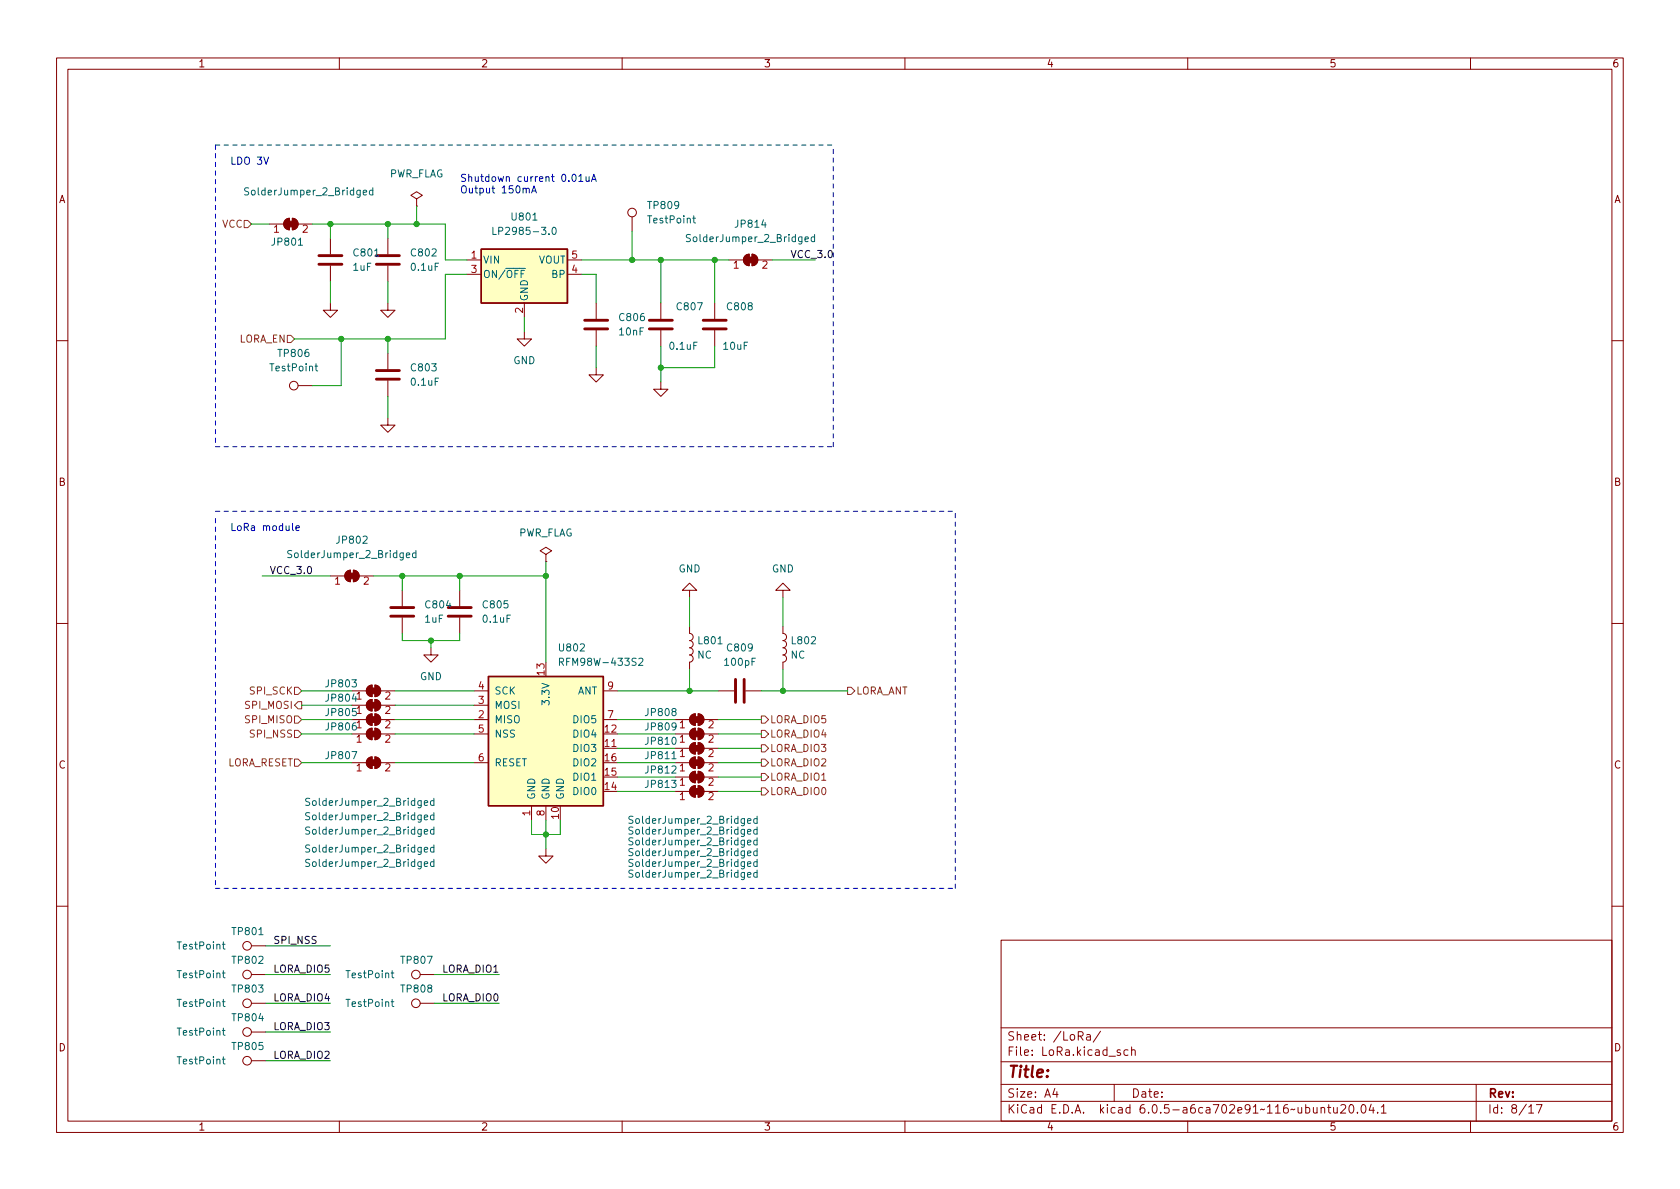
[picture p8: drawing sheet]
<svg xmlns="http://www.w3.org/2000/svg" width="297mm" height="210mm" viewBox="0 0 297 210" stroke-linecap="round" stroke-linejoin="round" font-family="sans-serif">
<g fill="none" stroke="#840000" stroke-width=".18">
<path d="M10 10.2h277v190.1h-277zM12 12.2h273v186.1h-273zM60 10.2v2M110 10.2v2M160 10.2v2M210 10.2v2M260 10.2v2M47.6 39.6h2.6M50.5 38.9l.7-.3v2a1.02 1.02 0 0 1-1-.6 1.02 1.02 0 0 1 .3-1.1zM51.7 38.6a1.02 1.02 0 0 1 1 1 1.02 1.02 0 0 1-1 1zM52.7 39.6h2.5M73.7 35.2l1-.7-1-.6-1.1 .6 1.1 .7v1.2"/>
<path d="M73.7 36.4h.1M111.8 38.3v2.6M58.4 53.6v1.3h1.3l-1.3 1.2-1.3-1.2h1.3M58.4 42.2v2.8M58.4 47v2.8M68.6 53.6v1.3h1.2l-1.2 1.2-1.3-1.2h1.3M68.6 42.2v2.8M68.6 47v2.8M82.5 46h2.6M82.5 48.5h2.6M92.7 58.7v1.2h1.3l-1.3 1.3-1.3-1.3h1.3M92.7 53.6v2.5"/>
<path d="M100.3 46h2.6M100.3 48.5h2.6M105.4 53.6v2.8M105.4 58.4v2.8M116.8 53.6v2.8M116.8 58.4v2.8M126.4 53.6v2.8M126.4 58.4v2.8M128.9 46h2.5M131.7 45.3l.8-.3v2a1.02 1.02 0 0 1-1-.6 1.02 1.02 0 0 1 .2-1.1zM133 45a1.02 1.02 0 0 1 1 1 1.02 1.02 0 0 1-1 1zM134 46h2.5"/>
<path d="M10 60.2h2M52.7 68.2h2.5M68.6 73.9v1.3h1.2l-1.2 1.2-1.3-1.2h1.3M68.6 62.5v2.8M68.6 67.3v2.8M105.4 65v1.3h1.3l-1.3 1.3-1.3-1.3h1.3M116.8 67.6v1.2h1.3l-1.3 1.3-1.2-1.3h1.2M285 60.2h2M96.5 98l1-.6-1-.6-1 .6 1 .6v1.3M96.5 99.3h.1M10 110.2h2M58.4 101.8h2.6"/>
<path d="M61.3 101.1l.7-.3v2.1a1.02 1.02 0 0 1-1-.7 1.02 1.02 0 0 1 .3-1.1zM62.5 100.8a1.02 1.02 0 0 1 1 1 1.02 1.02 0 0 1-1 1.1zM63.5 101.8h2.5M71.1 104.4v2.8M71.1 109.2v2.8M76.2 114.5v1.3h1.3l-1.3 1.3-1.3-1.3h1.3M81.3 104.4v2.8M81.3 109.2v2.8M121.9 110.7v1.3a.64 .64 0 0 1 .7 .6 .64 .64 0 0 1-.7 .7 .64 .64 0 0 1 .7 .6 .64 .64 0 0 1-.7 .6 .64 .64 0 0 1 .7 .7 .64 .64 0 0 1-.7 .6 .64 .64 0 0 1 .7 .7 .64 .64 0 0 1-.7 .6v1.3M121.9 104.4h1.3l-1.3-1.3-1.3 1.3h1.3v1.3M138.4 110.7v1.3a.64 .64 0 0 1 .7 .6 .64 .64 0 0 1-.7 .7 .64 .64 0 0 1 .7 .6 .64 .64 0 0 1-.7 .6 .64 .64 0 0 1 .7 .7 .64 .64 0 0 1-.7 .6 .64 .64 0 0 1 .7 .7 .64 .64 0 0 1-.7 .6v1.3M138.4 104.4h1.3l-1.3-1.3-1.2 1.3h1.2v1.3"/>
<path d="M285 110.2h2M62.2 127.2h2.6M62.2 122.2h2.6M62.2 129.8h2.6M62.2 134.9h2.6M62.2 124.7h2.6M65.1 126.5l.7-.3v2.1a1.02 1.02 0 0 1-1-.7 1.02 1.02 0 0 1 .3-1.1zM65.1 121.5l.7-.3v2a1.02 1.02 0 0 1-1-.6 1.02 1.02 0 0 1 .3-1.1zM65.1 134.2l.7-.3v2a1.02 1.02 0 0 1-1-.6 1.02 1.02 0 0 1 .3-1.1zM65.1 129.1l.7-.3v2a1.02 1.02 0 0 1-1-.6 1.02 1.02 0 0 1 .3-1.1zM65.1 124l.7-.3v2a1.02 1.02 0 0 1-1-.6 1.02 1.02 0 0 1 .3-1.1zM66.3 126.2a1.02 1.02 0 0 1 1 1 1.02 1.02 0 0 1-1 1.1z"/>
<path d="M66.3 121.2a1.02 1.02 0 0 1 1 1 1.02 1.02 0 0 1-1 1zM66.3 133.9a1.02 1.02 0 0 1 1 1 1.02 1.02 0 0 1-1 1zM66.3 128.8a1.02 1.02 0 0 1 1 1 1.02 1.02 0 0 1-1 1zM66.3 123.7a1.02 1.02 0 0 1 1 1 1.02 1.02 0 0 1-1 1zM67.3 127.2h2.5M67.3 122.2h2.5M67.3 129.8h2.5M67.3 134.9h2.5M67.3 124.7h2.5M83.8 127.2h2.6M83.8 122.2h2.6M83.8 129.8h2.6"/>
<path d="M83.8 134.9h2.6M83.8 124.7h2.6M106.7 127.2h2.5M106.7 122.2h2.5M106.7 132.3h2.5M119.4 127.2h2.5M119.4 139.9h2.5M119.4 129.8h2.5M119.4 137.4h2.5M119.4 134.9h2.5M119.4 132.3h2.5M122.2 139.2l.7-.3v2.1a1.02 1.02 0 0 1-.9-.7 1.02 1.02 0 0 1 .2-1.1z"/>
<path d="M122.2 129.1l.7-.3v2a1.02 1.02 0 0 1-.9-.6 1.02 1.02 0 0 1 .2-1.1zM122.2 136.7l.7-.3v2a1.02 1.02 0 0 1-.9-.6 1.02 1.02 0 0 1 .2-1.1zM122.2 134.2l.7-.3v2a1.02 1.02 0 0 1-.9-.6 1.02 1.02 0 0 1 .2-1.1zM122.2 131.6l.7-.3v2a1.02 1.02 0 0 1-.9-.6 1.02 1.02 0 0 1 .2-1.1zM122.2 126.5l.7-.3v2.1a1.02 1.02 0 0 1-.9-.7 1.02 1.02 0 0 1 .2-1.1zM123.4 138.9a1.02 1.02 0 0 1 1.1 1 1.02 1.02 0 0 1-1.1 1.1zM123.4 128.8a1.02 1.02 0 0 1 1.1 1 1.02 1.02 0 0 1-1.1 1zM123.4 136.4a1.02 1.02 0 0 1 1.1 1 1.02 1.02 0 0 1-1.1 1zM123.4 133.9a1.02 1.02 0 0 1 1.1 1 1.02 1.02 0 0 1-1.1 1zM123.4 131.3a1.02 1.02 0 0 1 1.1 1 1.02 1.02 0 0 1-1.1 1zM123.4 126.2a1.02 1.02 0 0 1 1.1 1 1.02 1.02 0 0 1-1.1 1.1zM124.5 127.2h2.5"/>
<path d="M124.5 139.9h2.5M124.5 129.8h2.5M124.5 137.4h2.5M124.5 134.9h2.5M124.5 132.3h2.5M127 122.2h2.8M131.8 122.2h2.8M94 142.5v2.5M96.5 150.1v1.3h1.3l-1.3 1.2-1.3-1.2h1.3M96.5 142.5v2.5M10 160.2h2M44.4 177.4h2.6"/>
<path d="M44.4 172.3h2.6M44.4 167.3h2.6M74.3 177.4h2.5M74.3 172.3h2.5M177 166.3h108v32h-108zM285 160.2h2M44.4 187.6h2.6M44.4 182.5h2.6M60 198.3v2M110 198.3v2M160 198.3v2M177 194.8h108"/>
<path d="M177 191.8h108M177 187.8h108M177 181.8h108M186.5 192.5l-.4 1h1M186.9 193v1M192.1 183h.6l.1 .9M192.8 183.3l-.5 .1a.29 .29 0 0 0-.2 .2 .29 .29 0 0 0 .2 .3h.5M194.6 182.4l-1.3 1.9M197 191.8v3M198.1 185.7l-.4-.1-.2 .2 .1 .3 .5 .1v.4h-.6M199.4 185.7l-.4-.1-.3 .3v.4l.2 .3h.5M200.1 185.8l.2-.2 .3 .1 .1 .9"/>
<path d="M200.1 185.1v1.5M210 198.3v2M233.6 196l.2-.2 .3 .1 .1 .9M233.6 195.8v1M234.7 195.8h.6M234.9 195.3v1.3l.4 .2M235.8 195.8l.1 1h.3l.2-.1M236.4 195.8v1M237.1 195.5l.5-.2 .3 .2v.3l-.9 1h.9M238.7 195.4l.2-.1a.81 .81 0 0 1 .5 .7 .81 .81 0 0 1-.3 .8h-.1a.81 .81 0 0 1-.6-.6 .81 .81 0 0 1 .3-.8zM240 196.7v.1M240.8 195.5l.2-.2a.81 .81 0 0 1 .6 .7 .81 .81 0 0 1-.3 .8h-.2a.81 .81 0 0 1-.3-1.3z"/>
<path d="M242.4 195.3l-.3 1h.9M242.8 195.8v1M243.6 196.7v.1M244.2 195.8l.4-.5v1.5M244.2 196.8h.9M260 198.3v2M261 191.8v6.5M270.3 195.8l.4-.5v1.5M270.3 196.8h.9M271.7 195.3h.9l-.6 1.5"/>
<circle cx="111.8" cy="37.6" r=".76"/>
<circle cx="51.9" cy="68.2" r=".76"/>
<circle cx="43.7" cy="177.4" r=".76"/>
<circle cx="43.7" cy="172.3" r=".76"/>
<circle cx="43.7" cy="167.3" r=".76"/>
<circle cx="73.5" cy="177.4" r=".76"/>
<circle cx="73.5" cy="172.3" r=".76"/>
<circle cx="43.7" cy="182.5" r=".76"/>
<circle cx="43.7" cy="187.6" r=".76"/>
</g>
<g fill="none" stroke="#006464" stroke-width=".18">
<path d="M44 33.3l-.5-.1-.2 .1v.4l.5 .2 .2 .3-.3 .3-.5-.1M64.2 34.1l.6-.2v-.2l-.4-.1-.2 .2 .1 .6h.5M65.9 33.7l-.3-.1-.3 .3 .1 .5h.5M65.9 33.2v1.3M122.5 38.6h.5M122.7 38.2v1l.3 .2M87.1 40.2v1.3h.7M97.7 40.3l.2-.1a.68 .68 0 0 1 .5 .6 .68 .68 0 0 1-.5 .7l-.2-.2-.1-.3zM122.1 41.5h-.5l-.2 .1v.3l.6 .3 .1 .3-.3 .2h-.5M142.3 42.3l.6-.1v-.3h-.4l-.2 .2 .1 .6h.5M144 41.9h-.3l-.3 .2 .1 .6h.5M144 41.5v1.2"/>
<path d="M55.7 64.7h.5M55.9 64.3v1.1l.3 .2M51.6 97.4l-.5-.1-.2 .2v.3l.6 .3 .1 .3-.3 .2h-.4M71.8 98.2l.7-.1-.1-.3h-.4l-.2 .1 .1 .7h.5M73.5 97.8h-.3l-.3 .2 .2 .6h.4M73.5 97.3v1.3M98.9 117.1l.6-.1 .1-.2v-.3l-.7-.1v1.3M113 116.5l.4-.1 .3 .4-.8 .9h.8M54.8 146.3l-.5-.1-.2 .2v.3l.5 .3 .2 .3-.3 .2-.5-.1M54.8 141.2h-.5l-.2 .1v.3l.5 .3 .2 .3-.3 .2h-.5M54.8 152h-.5l-.2 .1v.3l.5 .3 .2 .3-.3 .2h-.5M54.8 149.5l-.5-.1-.2 .1v.4l.5 .2 .2 .3-.3 .3-.5-.1"/>
<path d="M54.8 143.8l-.5-.1-.2 .1v.4l.5 .2 .2 .3-.3 .3-.5-.1M75 147.1l.6-.1v-.3h-.4l-.2 .1 .1 .6h.5M75 142l.6-.1v-.3h-.4l-.2 .2 .1 .6h.5M75 152.8l.6-.1v-.3h-.4l-.2 .2 .1 .6h.5M75 150.3l.6-.2v-.2l-.4-.1-.2 .2 .1 .6h.5M75 144.5l.6-.1v-.2l-.4-.1-.2 .2 .1 .6h.5M76.7 146.7h-.3l-.3 .2 .1 .5h.5M76.7 141.6h-.3l-.3 .2 .1 .6h.5M76.7 152.4h-.3l-.3 .2 .1 .6h.5M76.7 149.9l-.3-.1-.3 .3 .1 .5h.5M76.7 144.2l-.3-.1-.3 .3 .1 .5h.5M76.7 141.2v1.2"/>
<path d="M76.7 143.7v1.3M76.7 146.2v1.3M76.7 149.4v1.3M76.7 152v1.2M111.9 153.9h-.5l-.2 .1v.3l.6 .3 .1 .3-.2 .2h-.5M111.9 146.3l-.5-.1-.2 .2v.3l.6 .3 .1 .3-.2 .2-.5-.1M111.9 152h-.5l-.2 .1v.3l.6 .3 .1 .3-.2 .2h-.5M111.9 150.1l-.5-.1-.2 .2v.3l.6 .3 .1 .3-.2 .2h-.5M111.9 148.2l-.5-.1-.2 .2v.3l.6 .3 .1 .3-.2 .2h-.5M111.9 144.4l-.5-.1-.2 .2v.3l.6 .3 .1 .3-.2 .2-.5-.1M132.2 154.7l.6-.1-.1-.3h-.3l-.2 .2v.6h.5M132.2 147.1l.6-.1-.1-.3h-.3l-.2 .1v.6h.5"/>
<path d="M132.2 152.8l.6-.1-.1-.3h-.3l-.2 .2v.6h.5M132.2 150.9l.6-.1-.1-.3h-.3l-.2 .2v.6h.5M132.2 149l.6-.1-.1-.3h-.3l-.2 .1v.7h.5M132.2 145.2l.6-.1-.1-.3h-.3l-.2 .1v.6h.5M133.9 154.3h-.4l-.2 .2 .1 .6h.5M133.9 146.7h-.4l-.2 .2 .1 .5h.5M133.9 152.4h-.4l-.2 .2 .1 .6h.5M133.9 150.5h-.4l-.2 .2 .1 .6h.5M133.9 148.6h-.4l-.2 .2 .1 .6h.5M133.9 144.8h-.4l-.2 .2 .1 .5h.5M133.9 144.3v1.3M133.9 146.2v1.3"/>
<path d="M133.9 148.1v1.3M133.9 150v1.3M133.9 152v1.2M133.9 153.9v1.2M39.3 177.1h.5M39.3 172.1h.5M39.3 167h.5M39.5 176.7v1.1l.3 .2M39.5 171.6v1.1l.3 .2M39.5 166.6v1l.3 .2M69.2 177.1h.4M69.2 172.1h.4"/>
<path d="M69.3 176.7v1.1l.3 .2M69.3 171.6v1.1l.3 .2M39.3 187.3h.5M39.3 182.2h.5M39.5 186.9v1.1l.3 .1M39.5 181.8v1.1l.3 .2"/>
</g>
<g fill="#840000" stroke="#840000" stroke-width=".18">
<path d="M65.5 126.7h1v1.1h-1z"/>
<path d="M65.1 126.5l.7-.3v2.1a1.02 1.02 0 0 1-1-.7 1.02 1.02 0 0 1 .3-1.1z"/>
<path d="M66.3 126.2a1.02 1.02 0 0 1 1 1 1.02 1.02 0 0 1-1 1.1z"/>
<path d="M65.5 121.7h1v1h-1z"/>
<path d="M65.1 121.5l.7-.3v2a1.02 1.02 0 0 1-1-.6 1.02 1.02 0 0 1 .3-1.1z"/>
<path d="M66.3 121.2a1.02 1.02 0 0 1 1 1 1.02 1.02 0 0 1-1 1z"/>
<path d="M61.7 101.3h1v1.1h-1z"/>
<path d="M61.3 101.1l.7-.3v2.1a1.02 1.02 0 0 1-1-.7 1.02 1.02 0 0 1 .3-1.1z"/>
<path d="M62.5 100.8a1.02 1.02 0 0 1 1 1 1.02 1.02 0 0 1-1 1.1z"/>
<path d="M122.7 139.4h1v1.1h-1z"/>
<path d="M122.2 139.2l.7-.3v2.1a1.02 1.02 0 0 1-.9-.7 1.02 1.02 0 0 1 .2-1.1z"/>
<path d="M123.4 138.9a1.02 1.02 0 0 1 1.1 1 1.02 1.02 0 0 1-1.1 1.1z"/>
<path d="M132.2 45.5h1v1h-1z"/>
<path d="M131.7 45.3l.8-.3v2a1.02 1.02 0 0 1-1-.6 1.02 1.02 0 0 1 .2-1.1z"/>
<path d="M133 45a1.02 1.02 0 0 1 1 1 1.02 1.02 0 0 1-1 1z"/>
<path d="M122.7 129.3h1v1h-1z"/>
<path d="M122.2 129.1l.7-.3v2a1.02 1.02 0 0 1-.9-.6 1.02 1.02 0 0 1 .2-1.1z"/>
<path d="M123.4 128.8a1.02 1.02 0 0 1 1.1 1 1.02 1.02 0 0 1-1.1 1z"/>
<path d="M122.7 136.9h1v1h-1z"/>
<path d="M122.2 136.7l.7-.3v2a1.02 1.02 0 0 1-.9-.6 1.02 1.02 0 0 1 .2-1.1z"/>
<path d="M123.4 136.4a1.02 1.02 0 0 1 1.1 1 1.02 1.02 0 0 1-1.1 1z"/>
<path d="M122.7 134.4h1v1h-1z"/>
<path d="M122.2 134.2l.7-.3v2a1.02 1.02 0 0 1-.9-.6 1.02 1.02 0 0 1 .2-1.1z"/>
<path d="M123.4 133.9a1.02 1.02 0 0 1 1.1 1 1.02 1.02 0 0 1-1.1 1z"/>
<path d="M122.7 131.8h1v1h-1z"/>
<path d="M122.2 131.6l.7-.3v2a1.02 1.02 0 0 1-.9-.6 1.02 1.02 0 0 1 .2-1.1z"/>
<path d="M123.4 131.3a1.02 1.02 0 0 1 1.1 1 1.02 1.02 0 0 1-1.1 1z"/>
<path d="M122.7 126.7h1v1.1h-1z"/>
<path d="M122.2 126.5l.7-.3v2.1a1.02 1.02 0 0 1-.9-.7 1.02 1.02 0 0 1 .2-1.1z"/>
<path d="M123.4 126.2a1.02 1.02 0 0 1 1.1 1 1.02 1.02 0 0 1-1.1 1.1z"/>
<path d="M50.9 39.1h1v1h-1z"/>
<path d="M50.5 38.9l.7-.3v2a1.02 1.02 0 0 1-1-.6 1.02 1.02 0 0 1 .3-1.1z"/>
<path d="M51.7 38.6a1.02 1.02 0 0 1 1 1 1.02 1.02 0 0 1-1 1z"/>
<path d="M65.5 134.4h1v1h-1z"/>
<path d="M65.1 134.2l.7-.3v2a1.02 1.02 0 0 1-1-.6 1.02 1.02 0 0 1 .3-1.1z"/>
<path d="M66.3 133.9a1.02 1.02 0 0 1 1 1 1.02 1.02 0 0 1-1 1z"/>
<path d="M65.5 129.3h1v1h-1z"/>
<path d="M65.1 129.1l.7-.3v2a1.02 1.02 0 0 1-1-.6 1.02 1.02 0 0 1 .3-1.1z"/>
<path d="M66.3 128.8a1.02 1.02 0 0 1 1 1 1.02 1.02 0 0 1-1 1z"/>
<path d="M65.5 124.2h1v1h-1z"/>
<path d="M65.1 124l.7-.3v2a1.02 1.02 0 0 1-1-.6 1.02 1.02 0 0 1 .3-1.1z"/>
<path d="M66.3 123.7a1.02 1.02 0 0 1 1 1 1.02 1.02 0 0 1-1 1z"/>
</g>
<g fill="none" stroke="#840000" stroke-width=".51">
<path d="M56.4 46.7h4.1M56.4 45.2h4.1M66.5 46.7h4.1M66.5 45.2h4.1M103.4 58.2h4M103.4 56.6h4M114.8 58.2h4.1M114.8 56.6h4.1M124.3 58.2h4.1M124.3 56.6h4.1M66.5 67.1h4.1M66.5 65.5h4.1"/>
<path d="M69.1 109h4.1M69.1 107.4h4.1M79.2 109h4.1M79.2 107.4h4.1M130 120.1v4.1M131.6 120.1v4.1"/>
</g>
<g fill="#ffffc2" stroke="#ffffc2" stroke-width=".18">
<path d="M85.1 44.1h15.2v9.5h-15.2z"/>
<path d="M86.4 119.6h20.3v22.9h-20.3z"/>
</g>
<path d="M85.1 44.1h15.2v9.5h-15.2zM86.4 119.6h20.3v22.9h-20.3z" fill="none" stroke="#840000" stroke-width=".25"/>
<g fill="none" stroke="#725600" stroke-width=".18">
<path d="M43.2 39h.6l.6 .6-.6 .7h-.6zM50.8 59.3h.6l.7 .6-.7 .7h-.6zM52.1 121.5h.6l.6 .7-.6 .6h-.6zM52.1 124.7l.6-.6h.6v1.2h-.6zM52.1 134.2h.6l.6 .7-.6 .6h-.6zM52.1 126.6h.6l.6 .6-.6 .7h-.6zM52.1 129.2h.6l.6 .6-.6 .6h-.6zM134.6 126.6h.7l.6 .6-.6 .7h-.7zM134.6 131.7h.7l.6 .6-.6 .7h-.7zM134.6 134.2h.7l.6 .7-.6 .6h-.7zM134.6 129.2h.7l.6 .6-.6 .6h-.7zM134.6 136.8h.7l.6 .6-.6 .6h-.7z"/>
<path d="M134.6 139.3h.7l.6 .6-.6 .7h-.7zM149.9 121.5h.6l.6 .7-.6 .6h-.6z"/>
</g>
<path d="M93 33.5l.2-.2h.3l.1 .8M94 34.1l.4-1.2 .4 1.2M94.1 33.8h.6M101.3 30.9l.1-.1a.68 .68 0 0 1 .5 .6 .68 .68 0 0 1-.5 .7l-.1-.1-.2-.4zM102.3 31.2l.4-.4v1.3M102.3 32.1h.8M103.6 31.2l.1 .8 .3 .1 .2-.1M104.2 31.2v.9M104.6 32.1l.4-1.3 .4 1.3M104.7 31.7h.6M51.7 92.5v1.1l.2 .2M52.3 93.4l.6-.1v-.3h-.4l-.2 .2 .1 .6h.5" fill="none" stroke="#0000c2" stroke-width=".18"/>
<path d="M38.1 25.6h109.2M38.1 25.6v53.4M38.1 79h109.2M147.3 79v-53.4M38.1 90.4h130.8M38.1 91.7v65.4M38.1 157.1h130.8M168.9 157.1v-66.7" fill="none" stroke="#0000c2" stroke-width=".18" stroke-dasharray=".8 .8"/>
<g fill="none" stroke="#009600" stroke-width=".18">
<path d="M44.4 39.6h3.2M55.2 39.6h23.5v6.4h3.8M58.4 39.6v2.6M68.6 39.6v2.6M73.7 36.4v3.2M58.4 49.8v3.8M60.3 59.9v8.3h-5.1M68.6 49.8v3.8M68.6 59.9v2.6M82.5 48.5h-3.8v11.4h-26.6M92.7 56.1v2.6M102.9 48.5h2.5v5.1"/>
<path d="M102.9 46h26M111.8 40.9v5.1M116.8 46v7.6M126.4 46v7.6M136.5 46h7.6M68.6 70.1v3.8M105.4 61.2v3.8M116.8 61.2v6.4M126.4 61.2v3.8h-9.6M96.5 99.3v17.8M46.4 101.8h12M66 101.8h30.5"/>
<path d="M71.1 112v1.3h10.2v-1.3M71.1 101.8v2.6M76.2 113.3v1.2M81.3 101.8v2.6M121.9 105.7v5M121.9 118.4v3.8M138.4 105.7v5M138.4 118.4v3.8M53.3 122.2h8.9M53.3 127.2h8.9M53.3 124.7h8.9M53.3 134.9h8.9"/>
<path d="M53.3 129.8h8.9M69.8 122.2h14M69.8 127.2h14M69.8 124.7h14M69.8 134.9h14M69.8 129.8h14M109.2 122.2h17.8M109.2 132.3h10.2M109.2 127.2h10.2M109.2 134.9h10.2M109.2 129.8h10.2M109.2 137.4h10.2"/>
<path d="M109.2 139.9h10.2M127 132.3h7.6M127 127.2h7.6M127 134.9h7.6M127 129.8h7.6M127 137.4h7.6M127 139.9h7.6M134.6 122.2h15.3M94 145v2.6h5.1v-2.6M96.5 145v5.1M47 177.4h11.4M47 172.3h11.4"/>
<path d="M47 167.3h11.4M76.8 177.4h11.5M76.8 172.3h11.5M47 187.6h11.4M47 182.5h11.4"/>
</g>
<g fill="#009600" stroke="#009600" stroke-width=".18">
<circle cx="58.4" cy="39.6" r=".46"/>
<circle cx="68.6" cy="59.9" r=".46"/>
<circle cx="68.6" cy="39.6" r=".46"/>
<circle cx="60.3" cy="59.9" r=".46"/>
<circle cx="73.7" cy="39.6" r=".46"/>
<circle cx="121.9" cy="122.2" r=".46"/>
<circle cx="138.4" cy="122.2" r=".46"/>
<circle cx="76.2" cy="113.3" r=".46"/>
<circle cx="81.3" cy="101.8" r=".46"/>
<circle cx="71.1" cy="101.8" r=".46"/>
<circle cx="116.8" cy="65" r=".46"/>
<circle cx="111.8" cy="46" r=".46"/>
<circle cx="116.8" cy="46" r=".46"/>
<circle cx="126.4" cy="46" r=".46"/>
<circle cx="96.5" cy="147.6" r=".46"/>
<circle cx="96.5" cy="101.8" r=".46"/>
</g>
<text font-size="2.8" fill="#840000" x="178" y="190.6">Title:</text>
<g font-size="2.1" fill="#840000">
<text x="178" y="184">Sheet: /LoRa/</text>
<text x="178" y="186.7">File: LoRa.kicad_sch</text>
<text x="178" y="196.9">KiCad E.D.A. kicad 6.0.5-a6ca702e91~116~ubuntu20.04.1</text>
<text x="178" y="194.1">Size: A4</text>
<text x="200" y="194.1">Date:</text>
<text x="263" y="194.1">Rev:</text>
<text x="263" y="196.9">Id: 8/17</text>
</g>
<g font-size="1.8" fill="#840000">
<text x="35" y="11.9">1</text>
<text x="85" y="11.9">2</text>
<text x="135" y="11.9">3</text>
<text x="185" y="11.9">4</text>
<text x="235" y="11.9">5</text>
<text x="285" y="11.9">6</text>
<text x="10.3" y="35.9">A</text>
<text x="285.3" y="35.9">A</text>
<text x="10.3" y="85.9">B</text>
<text x="285.3" y="85.9">B</text>
<text x="10.3" y="135.9">C</text>
<text x="285.3" y="135.9">C</text>
<text x="10.3" y="185.9">D</text>
<text x="285.3" y="185.9">D</text>
<text x="35" y="199.9">1</text>
<text x="85" y="199.9">2</text>
<text x="135" y="199.9">3</text>
<text x="185" y="199.9">4</text>
<text x="235" y="199.9">5</text>
<text x="285" y="199.9">6</text>
</g>
<g font-size="1.8" fill="#0000c2">
<text x="40.6" y="29.1">LDO 3V</text>
<text x="81.3" y="32.1">Shutdown current 0.01uA</text>
<text x="81.3" y="34.2">Output 150mA</text>
<text x="40.6" y="93.9">LoRa module</text>
</g>
<g font-size="1.8" fill="#006464">
<text x="43.8" y="34.5">SolderJumper_2_Bridged</text>
<text x="68.7" y="31.4">PWR_FLAG</text>
<text x="88.1" y="41.5">LP2985-3.0</text>
<text x="90.6" y="39">U801</text>
<text x="114.7" y="39.5">TestPoint</text>
<text x="114.7" y="37">TP809</text>
<text x="130.2" y="40.3">JP814</text>
<text x="48.2" y="43.4">JP801</text>
<text x="62.5" y="47.9">1uF</text>
<text x="62.6" y="45.3">C801</text>
<text x="72.8" y="47.9">0.1uF</text>
<text x="72.8" y="45.3">C802</text>
<text x="85.3" y="46.6">VIN</text>
<text x="95.2" y="46.6">VOUT</text>
<text x="122" y="42.8">SolderJumper_2_Bridged</text>
<text x="85.3" y="49.1">ON/~{OFF}</text>
<text x="93.3" y="53.3" transform="rotate(-90 93.3 53.3)">GND</text>
<text x="97.6" y="49.1">BP</text>
<text x="109.6" y="59.3">10nF</text>
<text x="109.6" y="56.8">C806</text>
<text x="119.8" y="54.9">C807</text>
<text x="128.7" y="54.9">C808</text>
<text x="47.9" y="65.7">TestPoint</text>
<text x="49.3" y="63.1">TP806</text>
<text x="72.8" y="65.7">C803</text>
<text x="90.7" y="64.4">GND</text>
<text x="118.5" y="61.8">0.1uF</text>
<text x="128" y="61.8">10uF</text>
<text x="72.8" y="68.2">0.1uF</text>
<text x="91.6" y="94.9">PWR_FLAG</text>
<text x="51.5" y="98.7">SolderJumper_2_Bridged</text>
<text x="59.7" y="96.1">JP802</text>
<text x="120" y="101.2">GND</text>
<text x="136.5" y="101.2">GND</text>
<text x="75.3" y="107.6">C804</text>
<text x="85.5" y="107.6">C805</text>
<text x="75.2" y="110.1">1uF</text>
<text x="85.5" y="110.1">0.1uF</text>
<text x="123.6" y="113.9">L801</text>
<text x="140.1" y="113.9">L802</text>
<text x="99" y="115.2">U802</text>
<text x="99.7" y="117.7">RFM98W-433S2</text>
<text x="123.3" y="116.5">NC</text>
<text x="128.3" y="117.7">100pF</text>
<text x="128.7" y="115.2">C809</text>
<text x="139.8" y="116.5">NC</text>
<text x="57.8" y="121.5">JP803</text>
<text x="57.8" y="124.1">JP8041</text>
<text x="74.2" y="120.3">GND</text>
<text x="87.4" y="125.3">MOSI</text>
<text x="87.4" y="122.8">SCK</text>
<text x="97.2" y="124.3" transform="rotate(-90 97.2 124.3)">3.3V</text>
<text x="102" y="122.8">ANT</text>
<text x="57.8" y="129.2">JP8061</text>
<text x="87.4" y="127.9">MISO</text>
<text x="87.4" y="130.4">NSS</text>
<text x="101.5" y="130.4">DIO4</text>
<text x="101.5" y="127.9">DIO5</text>
<text x="114.3" y="129.2">JP809</text>
<text x="114.3" y="131.7">JP810</text>
<text x="114.3" y="126.6">JP808</text>
<text x="57.8" y="134.2">JP807</text>
<text x="87.4" y="135.5">RESET</text>
<text x="101.5" y="133">DIO3</text>
<text x="101.5" y="135.5">DIO2</text>
<text x="114.3" y="136.8">JP812</text>
<text x="114.3" y="134.2">JP811</text>
<text x="54.6" y="142.5">SolderJumper_2_Bridged</text>
<text x="94.6" y="141.5" transform="rotate(-90 94.6 141.5)">GND</text>
<text x="97.2" y="141.5" transform="rotate(-90 97.2 141.5)">GND</text>
<text x="99.7" y="141.5" transform="rotate(-90 99.7 141.5)">GND</text>
<text x="101.5" y="140.6">DIO0</text>
<text x="101.5" y="138">DIO1</text>
<text x="114.3" y="139.3">JP813</text>
<text x="54.6" y="147.6">SolderJumper_2_Bridged</text>
<text x="54.6" y="145">SolderJumper_2_Bridged</text>
<text x="111.8" y="147.6">SolderJumper_2_Bridged</text>
<text x="111.8" y="149.5">SolderJumper_2_Bridged</text>
<text x="111.8" y="145.7">SolderJumper_2_Bridged</text>
<text x="54.6" y="153.3">SolderJumper_2_Bridged</text>
<text x="54.6" y="150.7">SolderJumper_2_Bridged</text>
<text x="111.8" y="155.2">SolderJumper_2_Bridged</text>
<text x="111.8" y="153.3">SolderJumper_2_Bridged</text>
<text x="111.8" y="151.4">SolderJumper_2_Bridged</text>
<text x="31.5" y="167.9">TestPoint</text>
<text x="41.2" y="165.3">TP801</text>
<text x="31.5" y="173">TestPoint</text>
<text x="41.2" y="170.4">TP802</text>
<text x="61.4" y="173">TestPoint</text>
<text x="71.1" y="170.4">TP807</text>
<text x="31.5" y="178">TestPoint</text>
<text x="41.2" y="175.5">TP803</text>
<text x="61.4" y="178">TestPoint</text>
<text x="71.1" y="175.5">TP808</text>
<text x="31.5" y="183.1">TestPoint</text>
<text x="41.2" y="185.7">TP805</text>
<text x="41.2" y="180.6">TP804</text>
<text x="31.5" y="188.2">TestPoint</text>
</g>
<g font-size="1.8" fill="#725600">
<text x="39.3" y="40.3">VCC</text>
<text x="42.2" y="60.6">LORA_EN</text>
<text x="43.5" y="125.3">SPI_MOSI</text>
<text x="44.3" y="122.8">SPI_SCK</text>
<text x="151.3" y="122.8">LORA_ANT</text>
<text x="43.5" y="127.9">SPI_MISO</text>
<text x="44.4" y="130.4">SPI_NSS</text>
<text x="136.1" y="127.9">LORA_DIO5</text>
<text x="136.1" y="130.4">LORA_DIO4</text>
<text x="40" y="135.5">LORA_RESET</text>
<text x="136.1" y="133">LORA_DIO3</text>
<text x="136.1" y="135.5">LORA_DIO2</text>
<text x="136.1" y="138">LORA_DIO1</text>
<text x="136.1" y="140.6">LORA_DIO0</text>
</g>
<g font-size="1.8" fill="#a90000">
<text x="48.4" y="41.1">1</text>
<text x="53.5" y="41.1">2</text>
<text x="83.3" y="45.7">1</text>
<text x="101.1" y="45.7">5</text>
<text x="129.7" y="47.5">1</text>
<text x="134.8" y="47.5">2</text>
<text x="83.3" y="48.3">3</text>
<text x="101.1" y="48.3">4</text>
<text x="92.5" y="55.4" transform="rotate(-90 92.5 55.4)">2</text>
<text x="59.2" y="103.4">1</text>
<text x="64.3" y="103.4">2</text>
<text x="96.3" y="119.3" transform="rotate(-90 96.3 119.3)">13</text>
<text x="68.1" y="123.7">2</text>
<text x="84.6" y="124.5">3</text>
<text x="84.6" y="121.9">4</text>
<text x="107.5" y="121.9">9</text>
<text x="57.8" y="126.6">JP8051</text>
<text x="63" y="131.3">1</text>
<text x="68.1" y="128.8">2</text>
<text x="68.1" y="131.3">2</text>
<text x="68.1" y="126.2">2</text>
<text x="84.6" y="127">2</text>
<text x="84.6" y="129.5">5</text>
<text x="107" y="129.5">12</text>
<text x="107.5" y="127">7</text>
<text x="120.2" y="131.3">1</text>
<text x="120.2" y="128.8">1</text>
<text x="125.2" y="131.3">2</text>
<text x="125.2" y="128.8">2</text>
<text x="63" y="136.4">1</text>
<text x="68.1" y="136.4">2</text>
<text x="84.6" y="134.6">6</text>
<text x="107" y="132.1">11</text>
<text x="107" y="137.2">15</text>
<text x="107" y="134.6">16</text>
<text x="120.2" y="136.4">1</text>
<text x="120.2" y="133.9">1</text>
<text x="125.2" y="136.4">2</text>
<text x="125.2" y="133.9">2</text>
<text x="107" y="139.7">14</text>
<text x="120.2" y="141.5">1</text>
<text x="120.2" y="138.9">1</text>
<text x="125.2" y="141.5">2</text>
<text x="125.2" y="138.9">2</text>
<text x="93.7" y="144.3" transform="rotate(-90 93.7 144.3)">1</text>
<text x="96.3" y="144.3" transform="rotate(-90 96.3 144.3)">8</text>
<text x="98.8" y="144.7" transform="rotate(-90 98.8 144.7)">10</text>
</g>
<g font-size="1.8" fill="#0f0f0f">
<text x="139.7" y="45.6">VCC_3.0</text>
<text x="47.6" y="101.5">VCC_3.0</text>
<text x="48.3" y="166.9">SPI_NSS</text>
<text x="48.3" y="172">LORA_DIO5</text>
<text x="78.1" y="172">LORA_DIO1</text>
<text x="48.3" y="177.1">LORA_DIO4</text>
<text x="78.1" y="177.1">LORA_DIO0</text>
<text x="48.3" y="182.1">LORA_DIO3</text>
<text x="48.3" y="187.2">LORA_DIO2</text>
</g>
</svg>
